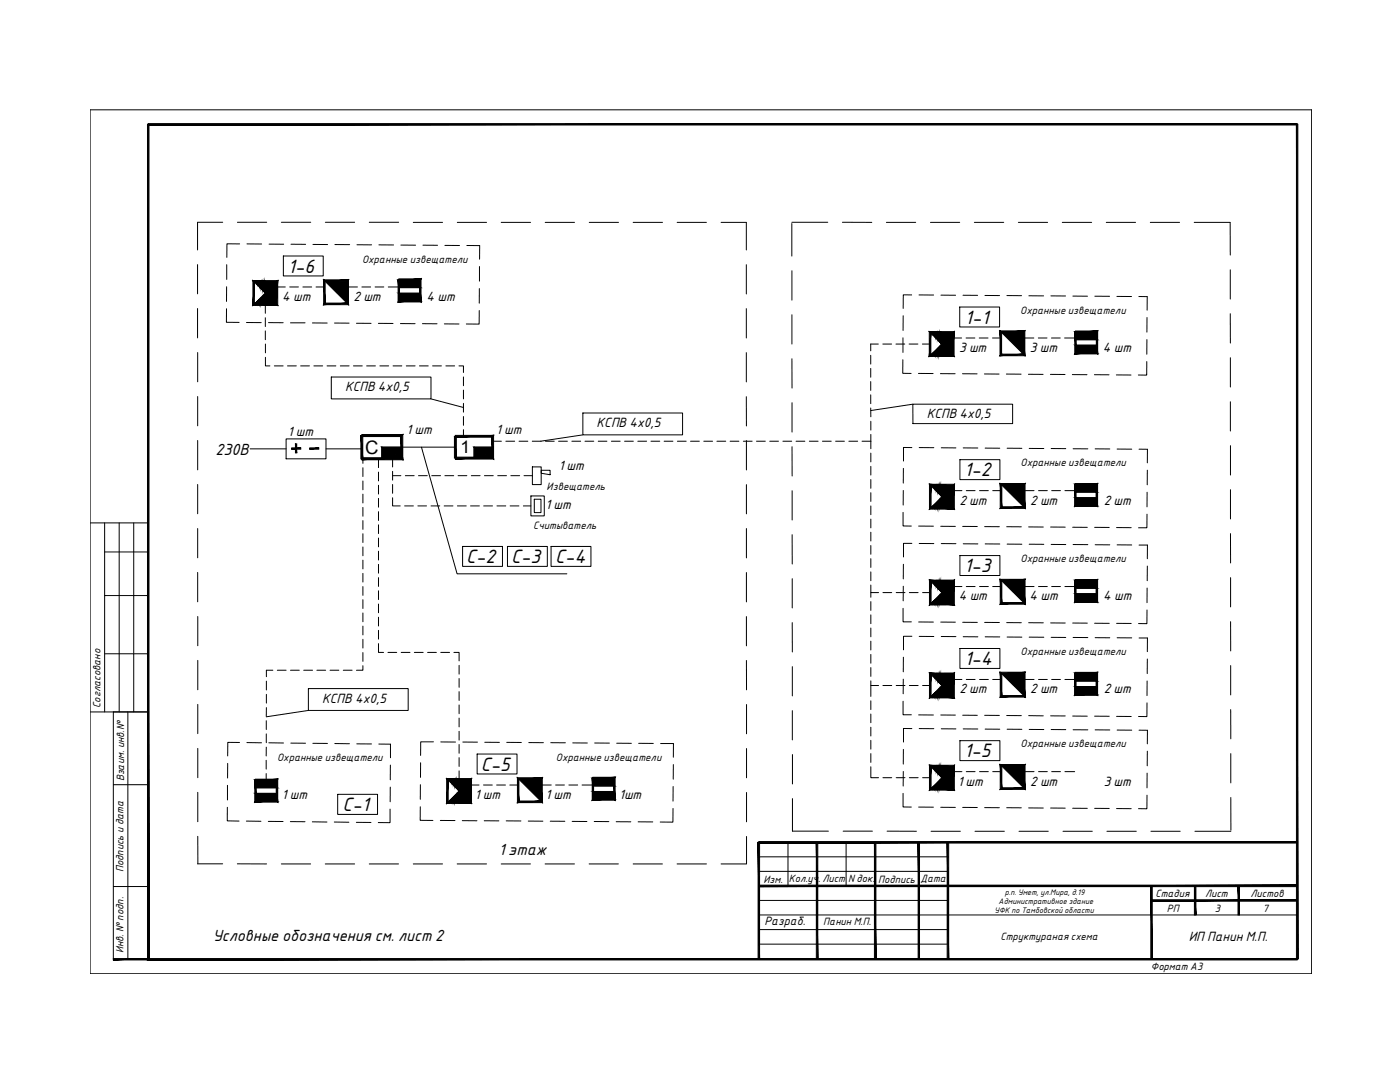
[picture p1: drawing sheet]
<svg xmlns="http://www.w3.org/2000/svg" width="279mm" height="216mm" viewBox="0 0 279 216" stroke-linecap="round" stroke-linejoin="round" font-family="sans-serif">
<!-- layer: DESC -->
<g fill="none" stroke="#000" stroke-width=".2">
<path d="M18 21.9h243.8v172.4h-243.8zM39.4 52.8v5.8M44.4 44.4h-5v5.5M45.2 57.2v2.9M45.2 52.8v3M47.4 44.4h5.8M47.8 48.7l-2.5-.1v2.8M49.3 48.7h2.9M53.7 48.7h2.9M55.3 57.3h1.6M56.1 44.4h5.9M56.6 51.1h7.9v4h-7.9z"/>
<path d="M57.8 57.3h1.8M58.1 48.7l2.9 .1M60.4 57.3h1.8M62.5 48.8h2.9M63.1 57.3h1.6M64.9 44.4h5.9M66.8 48.8h3M69.4 57.3h1.9M71.2 48.8l3 .1M72.2 57.3h1.8M73.7 44.4h5.9M74.9 57.3h1.7"/>
<path d="M75.6 48.9h2.9M77.5 57.3h1.9M79.6 55.8h4.3v1.6h-4.3zM79.6 58.5h4.3v1.6h-4.3zM80 48.9h2.9M82.5 44.4h5.8M84.4 48.9h2.9M88.8 49h2.9M91.3 44.4h5.8M93.2 49h2.5v2.7M95.7 57.6l-.1 2.9M95.7 53.2v2.9"/>
<path d="M100 44.4h5.9M108.8 44.4h5.9M117.6 44.4h5.8M126.4 44.4h5.8M135.1 44.4h5.9M143.9 44.4h5M148.9 44.4v5.5M148.9 52.8v5.9M158 44.4h7.2M158 44.6v6.5M158 54v5.9M168.1 44.4h5.9"/>
<path d="M176.9 44.4h5.8M181.9 58.9l-1.6-.1-.1 2.7M183.4 58.9h2.9M185.7 44.4h5.8M187.8 58.9h2.9M192.2 58.9h2.9M194.5 44.4h5.8M196.6 59h2.9M200.9 59h3M203.2 44.4h5.9M205.3 59h3M209.7 59l3 .1"/>
<path d="M212 44.4h5.9M214.1 59.1h2.9M218.5 59.1h2.9M220.8 44.4h5.8M222.9 59.1l2.9 .1M227.3 59.2h1.7l-.1 2.7M229.6 44.4h5.8M238.3 44.4h7.2M245.5 44.4v6.5M245.5 53.8v5.9M39.4 61.6v5.8M39.4 70.3v5.9"/>
<path d="M39.4 79.1v5.9M45.2 61.6v2.7h2.5M49.2 64.4h2.9M53 60.8v1.7M53 63.4v1.8M53 66v1.8M53 71.3v1.7h.9M53 68.7v1.7M53.6 64.4h2.9M54.8 73h1.7M57.4 73h1.7M58 64.4h2.9"/>
<path d="M60 73h1.8M62.3 64.4l3 .1M62.6 73h1.8M65.3 73h1.7M66.1 75.2h19.9v4.4h-19.9zM66.8 64.5h2.9M67.9 73h1.8M70.5 73h1.8M71.1 64.5h3M73.2 73h1.7M75.5 64.5h2.9M75.8 73h1.8"/>
<path d="M78.4 73h1.8M79.9 64.6h2.9M81.1 73h1.7M83.7 73h1.8M84.3 64.6h2.9M86 79.6l6.5 1.7M86.3 73h1.8M88.7 64.6l2.9 .1M89 73h1.7M91.6 73h.9v1.3M92.5 75.2v1.8M92.5 77.8v1.8"/>
<path d="M95.6 62v2.7h-2.5M148.9 79.1l.1 5.9M148.9 61.6v5.8M148.9 70.4v5.8M158 71.6l.1 5.8M158 62.8v5.9M173.8 70.9v1.8M173.8 73.5v1.8M173.8 76.1v1.8M173.8 78.8v1.7M175.3 68.7h-1.5v1.3M176.2 68.7h1.7"/>
<path d="M178.8 68.7h1.8M180.2 71.8v2.7h1.6M180.2 67.4v2.9M180.2 63v2.9M181.4 68.7h1.8M183.3 74.5h2.9M184.1 68.7h1.5M187.7 74.6h2.9M190.3 67.4h1.6M191.5 61.3h8v3.9h-8zM192.1 74.6h2.9M192.8 67.4h1.8"/>
<path d="M195.4 67.4h1.8M196.5 74.6h2.9M198.1 67.4h1.6M200.8 74.6l3 .1M204.4 67.4h1.9M205.2 74.7h3M207.2 67.4h1.8M209.6 74.7h2.9M209.8 67.4h1.8M212.5 67.4h1.9M214 74.7l2.9 .1M214.6 66.2h4.3v1.6h-4.3z"/>
<path d="M214.6 68.9h4.3v1.6h-4.3zM218.4 74.8h2.9M222.8 74.8h2.9M228.9 72.1l-.1 2.8-1.6-.1M228.9 67.8v2.9M228.9 63.4v2.9M245.5 62.6v5.9M245.5 71.4v5.8M39.4 87.9v5.9M39.4 96.7v5.8M49.9 89.6h7.2M57.1 87.6h8v4h-8z"/>
<path d="M65.1 89.6h7.1M72.4 91.6v.9M72.4 93.3v1.8M72.4 96v1.7M72.4 98.6v1.8M75.5 91.6v1.7M75.5 94.2v1.8M75.5 96.8v1.8M75.5 99.4v1.8M76.2 91.6h.1M78.4 99.3v1.7h1.5M78.4 91.6v1.6"/>
<path d="M78.4 94.1v1.7M78.4 96.7v1.7M78.4 94.9h1.6M80.2 89.9h.1M80.9 94.9h1.7M83.5 94.9h1.8M84.1 89.2l7.1 25.3h21.9M86.2 94.9h1.7M88.8 94.9h1.7M90.9 89.2h-14.7v2.4M91.4 94.9h1.8M92.5 80.5v1.7"/>
<path d="M92.5 83.1v1.8M92.5 85.7v1.4M94.1 94.9h1.7M94.6 91.4h.1M96.7 94.9h1.7M98.3 89.2h-3.7v2.2M98.3 88h1.8M99.3 94.9h1.8M101 88h1.7M102 94.9h1.7M103.6 88h1.7M104.6 94.9h1.6"/>
<path d="M106 99h2.6v3.9h-2.6zM106.2 88h1.8M106.2 93.2h1.8v3.5h-1.8zM106.6 99.6h1.4v2.7h-1.4zM108 93.8h1.8v.9l-1.8-.3zM108.9 88h1.7M111.5 88h1.7M114.1 88h1.8M116.3 82.4h19.9v4.4h-19.9zM116.3 86.8l-8.4 1.2M116.7 88h1.8M119.4 88h1.7"/>
<path d="M122 88h1.8M124.6 88h1.8M127.3 88h1.7M129.9 88h1.8M132.5 88h1.8M135.2 88h1.7M137.8 88h1.8M140.5 88h1.7M143.1 88h1.7M145.7 88h1.8M148.4 88h1.7M149 87.9v5.9"/>
<path d="M149 96.7v5.8M151 88h1.7M153.6 88h1.8M156.2 88h1.8M158.1 89.1v5.9M158.1 80.4v5.8M158.1 97.9v5.9M158.9 88h1.7M161.5 88h1.8M164.1 88h1.8M166.8 88h1.7M169.4 88h1.8"/>
<path d="M172 88h1.8M173.8 81.4v1.8M173.8 84.1v1.7M173.8 86.7v2.8M173.8 90.4v1.8M173.8 93.1v1.7M173.8 95.7v1.7M173.8 98.3v1.8M180.3 97.9l-.1 2.9M180.3 93.5v2.9M182 89.3h-1.7v2.7M182.2 80.7h19.9v3.8h-19.9z"/>
<path d="M182.2 80.7l-8.4 1.2M183.4 89.3h3M187.8 89.4h3M190.3 97.9h1.7M191.6 91.7h8v4h-8zM192.2 89.4h2.9M192.8 97.9h1.8M195.5 97.9h1.7M196.6 89.4h2.9M198.1 97.9h1.7M201 89.4l2.9 .1M204.4 97.9h2"/>
<path d="M205.4 89.5h2.9M207.3 97.9h1.7M209.8 89.5h2.9M209.9 97.9h1.7M212.5 97.9h2M214.2 89.5l2.9 .1M214.6 96.6h4.3v1.6h-4.3zM214.6 99.3h4.3v1.6h-4.3zM218.6 89.6h2.9M222.9 89.6h3M227.3 89.6h1.7v2.8M228.9 98.2v2.9"/>
<path d="M229 93.8v2.9M245.5 80.2v5.8M245.6 88.9v5.9M245.6 97.7v5.9M18 104.3h11.6M20.9 104.3v37.8M20.9 110.1h8.7M20.9 118.8h8.7M23.8 104.3v37.8M26.7 104.3v37.8M39.4 105.5v5.8M39.4 114.2v5.9"/>
<path d="M72.4 101.2v1.8M72.4 103.9v1.7M72.4 106.5v1.8M72.4 109.1v1.8M72.4 111.8v1.7M72.4 114.4v1.7M72.4 117v1.8M72.4 119.7v1.7M75.5 102.1v1.8M75.5 104.7v1.8M75.5 107.4v1.7M75.5 110v1.7"/>
<path d="M75.5 112.6v1.8M75.5 115.3v1.7M75.5 117.9v1.7M80.7 101h1.8M83.4 101h1.7M86 101h1.8M88.6 101h1.8M91.3 101h1.7M92.3 109h8v4h-8zM93.9 101h1.8M96.5 101h1.8M99.2 101h1.7"/>
<path d="M101.3 109h7.9v4h-7.9zM101.8 101h1.8M104.5 101h1.5M110 109h7.9v4h-7.9zM149 105.5v5.8M149 114.2v5.9M158.1 106.7v5.9M158.1 115.5v5.8M173.8 116.7v1.5h1.5M173.8 101v1.7M173.8 103.6v1.7M173.8 106.2v1.8"/>
<path d="M173.8 108.8v1.8M173.8 111.5v1.7M173.8 114.1v1.8M173.8 118.2v1M176.2 118.2h1.8M178.9 118.2h1.7M180.2 102.2v2.8h1.7M180.3 117l-.1 2.9M180.3 112.6v2.9M181.5 118.2h1.7M182 108.4h-1.7v2.7M183.3 105h3"/>
<path d="M183.4 108.4l3 .1M184.1 118.2h1.6M187.7 105h3M187.8 108.5h3M190.3 117h1.7M191.6 110.9h8v3.9h-8zM192.1 105l2.9 .1M192.2 108.5h2.9M192.8 117h1.8M195.5 117h1.7M196.5 105.1h2.9M196.6 108.5h2.9"/>
<path d="M198.1 117h1.7M200.9 105.1h2.9M201 108.6h2.9M204.4 117h2M205.3 105.1l2.9 .1M205.4 108.6h2.9M207.3 117h1.7M209.7 105.2h2.9M209.8 108.6l2.9 .1M209.9 117h1.7M212.5 117h2M214.1 105.2h2.9"/>
<path d="M214.2 108.7h2.9M214.6 115.8h4.3v1.6h-4.3zM214.6 118.5h4.3v1.6h-4.3zM218.5 105.2h2.9M218.6 108.7h2.9M222.8 105.3h3M222.9 108.7h3M227.3 108.8h1.7v2.7M228.9 102.6v2.7h-1.7M228.9 117.3v3M229 113v2.9M245.6 106.5v5.8"/>
<path d="M245.6 115.3v5.8M20.9 130.5h8.7M39.5 123v5.8M39.5 131.8v5.8M53.2 135.9v1.8M53.2 138.5v1.8M54.5 133.7h-1.3v1.3M55.3 133.7h1.8M58 133.7h1.7M60.6 133.7h1.8M61.5 137.4h20v4.4h-20zM63.2 133.7h1.8"/>
<path d="M65.9 133.7h1.7M68.5 133.7h1.8M72.4 132.8v.9h-1.3M72.4 122.3v1.8M72.4 124.9v1.8M72.4 127.6v1.7M72.4 130.2v1.8M75.5 128.4v1.8h1.1M75.5 120.5v1.8M75.5 123.2v1.7M75.5 125.8v1.7M77.4 130.2h1.8"/>
<path d="M80.1 130.2h1.7M82.7 130.2h1.7M85.3 130.2h1.8M88 130.2h1.7M90.6 130.2h1v1.7M91.6 132.8v1.7M91.6 135.4v1.7M91.6 138v1.8M149 123v5.9M149 131.8v5.9M158.1 124.2v5.9M158.1 133v5.9"/>
<path d="M173.8 135.9v.9h1.5M173.8 120v1.8M173.8 122.7v1.7M173.8 125.3v1.8M173.8 127.9v1.8M173.8 130.6v1.7M173.8 133.2v1.8M173.8 136.8v2.2M173.8 139.8v1.8M176.2 136.8h1.8M178.9 136.8h1.7M180.2 121.4v2.7h1.7"/>
<path d="M180.2 139.9v2.7h1.7M180.3 135.5l-.1 2.9M180.3 131.1v3M181.5 136.8h1.7M182 127h-1.7v2.7M183.3 124.1h3M183.4 127h3M184.1 136.8h1.6M187.7 124.1h3M187.8 127h3M190.3 135.6h1.7M191.6 129.4h8v4h-8z"/>
<path d="M192.1 124.2h2.9M192.2 127l2.9 .1M192.8 135.6h1.8M195.5 135.6h1.7M196.5 124.2h2.9M196.6 127.1h2.9M198.1 135.6h1.7M200.9 124.2l2.9 .1M201 127.1h2.9M204.4 135.6h2M205.3 124.3h2.9M205.4 127.1l2.9 .1"/>
<path d="M207.3 135.6h1.7M209.7 124.3h2.9M209.8 127.2h2.9M209.9 135.6h1.7M212.5 135.6h2M214.1 124.3h2.9M214.2 127.2h2.9M214.6 134.3h4.3v1.6h-4.3zM214.6 137h4.3v1.6h-4.3zM218.5 124.4h2.9M218.6 127.2l2.9 .1M222.8 124.4h3"/>
<path d="M222.9 127.3h3M227.3 127.3h1.7v2.7M228.9 121.7v2.7h-1.7M228.9 135.9v2.9M229 131.5v2.9M245.6 124v5.9M245.6 132.8v5.9M18 142.1h11.6M22.6 142.1v49.3M22.6 156.6h7M25.5 142.1v49.3M39.5 140.6v5.8"/>
<path d="M39.5 149.3v5.9M39.5 158.1v5.9M45.4 156.7v2.9M45.4 152.3v2.9M47.8 148.2l-2.3-.1-.1 2.7M49.3 148.2h2.9M51 155.6h4.3v1.6h-4.3zM51 158.3h4.3v1.6h-4.3zM53.1 151.7v1.8M53.1 154.4v1.2M53.1 143.8v1.8M53.1 146.4v1.8"/>
<path d="M53.1 149.1v1.7M53.2 141.2l-.1 1.7M53.7 148.2l2.9 .1M58 148.3h3M61.5 141.8l-8.4 1.2M62.4 148.3h3M66.8 148.4h2.9M67.4 158.5h7.9v4h-7.9zM71.2 148.4h2.9M75.6 148.5h2.3v2.7M77.9 157.1v2.9M77.9 152.7v2.9"/>
<path d="M83.9 156.6v2.9M83.9 152.2v2.9M86.5 148h-2.5l-.1 2.7M88 148l2.9 .1M91.6 140.7v1.7M91.6 143.3v1.7M91.6 145.9v1.8M91.6 148.6v1.7M91.6 151.2v1.7M91.6 153.8v1.7M92.4 148.1h2.9M93.9 156.6h1.7"/>
<path d="M95.2 150.5h8v3.9h-8zM96.5 156.6h1.7M96.7 148.1h3M99.1 156.6h1.8M101.1 148.1l2.9 .1M101.7 156.6h1.7M105.5 148.2h3M108.1 156.6h1.9M109.9 148.2h2.9M110.9 156.6h1.7M113.5 156.6h1.8M114.3 148.2l2.9 .1"/>
<path d="M116.2 156.6h1.9M118.3 155.2h4.3v1.6h-4.3zM118.3 157.9h4.3v1.6h-4.3zM118.7 148.3h2.9M123.1 148.3h2.9M127.5 148.3h2.9M131.8 148.4h2.6v2.7M134.3 156.9v3M134.4 152.6v2.9M149 140.6v5.8M149 149.4v5.8M149 158.1v5.9"/>
<path d="M158.1 141.8v5.8M158.2 150.6v5.8M158.2 159.3v6.5h7.1M173.8 153v2.2h1.5M173.8 142.5v1.7M173.8 145.1v1.8M173.8 147.7v1.8M173.8 150.4v1.7M176.2 155.2h1.8M178.9 155.2h1.7M180.2 158.3v2.7h1.7M180.3 153.9l-.1 3"/>
<path d="M180.3 149.5v3M181.5 155.2h1.7M182 145.4h-1.7v2.7M183.3 142.6l3 .1M183.4 145.4h3M184.1 155.2h1.6M187.7 142.7h3M187.8 145.4h3M190.3 154h1.7M191.6 147.8h8v4h-8zM192.1 142.7h2.9M192.2 145.4l2.9 .1"/>
<path d="M192.8 154h1.8M195.5 154h1.7M196.5 142.7l2.9 .1M196.6 145.5h2.9M198.1 154h1.7M200.9 142.8h2.9M201 145.5h2.9M204.4 154h2M205.3 142.8h2.9M205.4 145.5l2.9 .1M207.3 154h1.7M209.7 142.8l2.9 .1"/>
<path d="M209.8 145.6h2.9M209.9 154h1.7M212.5 154h2M214.1 142.9h2.9M214.2 145.6h2.9M218.5 142.9h2.9M218.6 145.6l2.9 .1M222.8 142.9l3 .1M222.9 145.7h3M227.3 145.7h1.7v2.7M228.9 140.3v2.7h-1.7M228.9 158.7v2.7h-1.7"/>
<path d="M228.9 154.3v2.9M229 149.9v2.9M245.6 141.6v5.8M245.6 159.1l.1 6.6M245.6 150.4v5.8M22.6 176.9h7M39.4 172.4h5M39.5 166.9v5.5M45.4 161.1v2.7h2.3M47.4 172.4h5.8M49.2 163.8l2.9 .1M53.5 163.9h3"/>
<path d="M56.1 172.4h5.9M57.9 163.9l3 .1M62.3 164h2.9M64.9 172.4h5.9M66.7 164l2.9 .1M71.1 164.1h2.9M73.7 172.4h5.8M77.8 161.4v2.8l-2.3-.1M82.5 172.4h5.8M83.9 161v2.7h2.5M87.9 163.7h2.9M91.2 172.4h5.9"/>
<path d="M92.3 163.8h2.9M96.6 163.8h3M100 172.4h5.9M101 163.8h3M105.4 163.8l2.9 .1M108.8 172.4h5.9M109.8 163.9h2.9M114.2 163.9h2.9M117.6 172.4h5.8M118.6 163.9h2.9M123 164h2.9M126.4 172.4h5.8"/>
<path d="M127.4 164h2.9M134.3 161.3v2.7h-2.5M135.1 172.4h5.9M143.9 172.4h5M149 166.9v5.5M151.4 171h37.8M151.4 173.9h37.8M151.4 179.7h37.8M157.3 168.1v8.7M168.3 165.8h5.8M168.9 168.1v8.7M177 165.8l5.9 .1"/>
<path d="M183.3 161l3 .1M185.8 165.9h5.9M187.7 161.1h3M192.1 161.1h2.9M194.6 165.9h5.8M196.5 161.1l2.9 .1M200.9 161.2h2.9M203.4 165.9h5.8M205.3 161.2h2.9M209.7 161.2l2.9 .1M212.1 165.9h5.9M214.1 161.3h2.9"/>
<path d="M218.5 161.3h2.9M220.9 165.9h5.9M222.8 161.3l3 .1M229.7 165.9h5.8M238.5 165.9h7.2M151.4 182.6h107.4M151.4 188.4h37.8M151.4 185.5h37.8"/>
</g>
<g fill="#000" stroke="#000" stroke-width=".2">
<path d="M64.9 56.1h4.3l.1 4.4zM199.9 66.3h4.3l.1 4.4zM199.9 96.8h4.4v4.3zM199.9 115.9h4.4v4.4zM199.9 134.4l4.4 .1v4.3zM103.6 155.5h4.3v4.4zM199.9 152.9h4.4v4.3z"/>
<path d="M29.4 24.8l.3 166.5v-166.5zM29.4 24.8l.3 166.5-.3 .2zM29.4 191.5l229.5-.2h-229.2zM29.4 191.5l229.5-.2v.2z"/>
<path d="M29.6 24.9h229.3v-.2zM29.6 24.7h229.3l-229.3 .2z"/>
<path d="M51.3 56.2h.3l-.3 .4zM51.6 56.2l-.3 .4h.3z"/>
<path d="M51.5 56.3h.4l-.4 .6zM51.9 56.3l-.4 .6h.4z"/>
<path d="M51.8 56.3h.3l-.3 .9zM52.1 56.3l-.3 .9h.3z"/>
<path d="M52.1 56.2h.3l-.3 1.3zM52.4 56.2l-.3 1.3h.3z"/>
<path d="M52.4 56.2h.3l-.3 1.6zM52.7 56.2l-.3 1.6h.3z"/>
<path d="M52.7 56.3h.3l-.3 1.8zM53 56.3l-.3 1.8h.3z"/>
<path d="M53 56.2h.3l-.3 4.4zM53.3 56.2l-.3 4.4h.3z"/>
<path d="M53 58.4l.2 .2-2.4 2zM50.8 60.6l.2 .3 2.2-2.3z"/>
<path d="M51 56.1l2.2 2.2-.2 .3zM51 56.1l-.2 .2 2.2 2.3z"/>
<path d="M53.2 56.2h.3l-.3 4.4zM53.5 56.2l-.3 4.4h.3z"/>
<path d="M53.5 56.2h.4l-.4 4.4zM53.9 56.2l-.4 4.4h.4z"/>
<path d="M53.9 56.2h.3l-.3 4.4zM54.2 56.2l-.3 4.4h.3z"/>
<path d="M54.2 56.2h.3l-.3 4.4zM54.5 56.2l-.3 4.4h.3z"/>
<path d="M54.5 56.2h.3l-.3 4.4zM54.8 56.2l-.3 4.4h.3z"/>
<path d="M54.8 56.2h.3l-.3 4.4zM55.1 56.2l-.3 4.4h.3z"/>
<path d="M64.6 55.8l.3 .3 4.6-.3zM64.9 56.1l4.6-.3-.3 .3zM69.2 56.1l.3 4.7v-5zM69.2 56.1l.3 4.7-.3-.3zM64.6 60.8h4.9l-.3-.3zM64.9 60.5h4.3l-4.6 .3zM64.6 55.8v5l.3-.3zM64.6 55.8l.3 .3v4.4z"/>
<path d="M79.6 55.7v.3l4.4-.3zM79.6 56l4.4-.3-.3 .3zM84 55.7l-.3 .3 .3 4.2zM83.7 56l.3 4.2-.3-.2zM79.5 60.2h4.5l-.3-.2zM79.7 60h4l-4.2 .2zM79.5 55.8v4.4l.2-.2zM79.5 55.8h.2v4.2z"/>
<path d="M79.6 55.8l4.3 1.6v-1.6zM79.6 55.8l4.3 1.6h-4.3z"/>
<path d="M79.6 58.5l4.3 1.6v-1.6zM79.6 58.5l4.3 1.6h-4.3z"/>
<path d="M51.6 60.3v.4h-.3zM51.3 60.3v.4l.3-.4z"/>
<path d="M51.9 60v.7h-.4zM51.5 60v.7l.4-.7z"/>
<path d="M52.1 59.8v.9h-.3zM51.8 59.8v.9l.3-.9z"/>
<path d="M52.4 59.4v1.3h-.3zM52.1 59.4v1.3l.3-1.3z"/>
<path d="M52.7 59.2v1.5h-.3zM52.4 59.2v1.5l.3-1.5z"/>
<path d="M53 58.9v1.7h-.3zM52.7 58.9v1.7l.3-1.7z"/>
<path d="M55.4 56v4.9l-.3-.3zM55.4 56l-.3 .3v4.3zM50.5 56h4.9l-.3 .3zM50.5 56l.3 .3h4.3zM50.5 56l.3 .3-.3 4.6zM50.8 56.3l-.3 4.6 .3-.3zM50.5 60.9l.3-.3 4.6 .3zM50.8 60.6l4.6 .3-.3-.3z"/>
<path d="M186.2 66.4h.4l-.4 .4zM186.6 66.4l-.4 .4h.4z"/>
<path d="M186.5 66.4h.3l-.3 .7zM186.8 66.4l-.3 .7h.3z"/>
<path d="M186.6 70.5v.4h-.4zM186.2 70.5v.4l.4-.4z"/>
<path d="M186.8 66.4h.3l-.3 1zM187.1 66.4l-.3 1h.3z"/>
<path d="M186.8 70.2v.7h-.3zM186.5 70.2v.7l.3-.7z"/>
<path d="M187.1 66.4h.3l-.3 1.2zM187.4 66.4l-.3 1.2h.3z"/>
<path d="M187.1 70v.9h-.3zM186.8 70v.9l.3-.9z"/>
<path d="M187.4 66.4h.3l-.3 1.6zM187.7 66.4l-.3 1.6h.3z"/>
<path d="M187.4 69.6v1.3h-.3zM187.1 69.6v1.3l.3-1.3z"/>
<path d="M187.7 66.4h.3l-.3 1.8zM188 66.4l-.3 1.8h.3z"/>
<path d="M187.7 69.3v1.6h-.3zM187.4 69.3v1.6l.3-1.6z"/>
<path d="M188 66.4h.2l-.2 4.4zM188.2 66.4l-.2 4.4h.2z"/>
<path d="M188 69v1.8h-.3zM187.7 69v1.8l.3-1.8z"/>
<path d="M188 68.6l.2 .2-2.4 2zM185.8 70.8l.2 .2 2.2-2.2z"/>
<path d="M186 66.3l2.2 2.2-.2 .2zM186 66.3l-.2 .2 2.2 2.2z"/>
<path d="M188.2 66.4h.3l-.3 4.4zM188.5 66.4l-.3 4.4h.3z"/>
<path d="M188.5 66.4h.3l-.3 4.4zM188.8 66.4l-.3 4.4h.3z"/>
<path d="M188.8 66.4h.4l-.3 4.4zM189.2 66.4l-.3 4.4h.3z"/>
<path d="M189.1 66.4h.4l-.3 4.4zM189.5 66.4l-.3 4.4h.3z"/>
<path d="M189.5 66.4h.3l-.3 4.4zM189.8 66.4l-.3 4.4h.3z"/>
<path d="M189.8 66.4h.3l-.3 4.4zM190.1 66.4l-.3 4.4h.3z"/>
<path d="M190.4 66.2v4.9l-.3-.3zM190.4 66.2l-.3 .3v4.3zM185.5 66.2h4.9l-.3 .3zM185.5 66.2l.3 .3h4.3zM185.5 66.2l.3 .3-.3 4.6zM185.8 66.5l-.3 4.6 .3-.3zM185.5 71.1l.3-.3 4.6 .3zM185.8 70.8l4.6 .3-.3-.3z"/>
<path d="M199.6 66l.3 .3 4.6-.3zM199.9 66.3l4.6-.3-.3 .3zM204.2 66.3l.3 4.7v-5zM204.2 66.3l.3 4.7-.3-.3zM199.6 71h4.9l-.3-.3zM199.6 71l.3-.3h4.3zM199.6 66v5l.3-.3zM199.6 66l.3 .3v4.4z"/>
<path d="M214.6 66v.3l4.5-.3zM214.6 66.3l4.5-.3-.3 .3zM219.1 66l-.3 .3 .3 4.3zM218.8 66.3l.3 4.3-.3-.3zM214.5 70.6h4.6l-.3-.3zM214.8 70.3h4l-4.3 .3zM214.5 66.2v4.4l.3-.3zM214.5 66.2h.3v4.1z"/>
<path d="M214.6 66.2l4.3 1.6v-1.6zM214.6 66.2l4.3 1.6h-4.3z"/>
<path d="M214.6 68.9l4.3 1.6v-1.6zM214.6 68.9l4.3 1.6h-4.3z"/>
<path d="M58.2 89.4v.2l1.8-.2zM58.2 89.6l1.8-.2v.2z"/>
<path d="M59 88.6l.2 1.8v-1.8zM59 88.6l.2 1.8h-.2z"/>
<path d="M61.8 89.4v.2l1.8-.2zM61.8 89.6l1.8-.2v.2z"/>
<path d="M72.2 86.7v.4l8.2-.4zM72.2 87.1l8.2-.4-.4 .4zM80.4 86.7l-.4 .4 .4 4.6zM80 87.1l.4 4.6-.4-.4zM72.2 91.7h8.2l-.4-.4zM72.2 91.3h7.8l-7.8 .4z"/>
<path d="M72 86.9l.4 4.7v-4.7zM72 86.9l.4 4.7h-.4z"/>
<path d="M76.2 89.2l4 2.4v-2.4zM76.2 89.2l4 2.4h-4z"/>
<path d="M90.9 86.9v.3l7.6-.3zM90.9 87.2l7.6-.3-.4 .3zM98.5 86.9l-.4 .3 .4 4.4zM98.1 87.2l.4 4.4-.4-.4zM90.9 91.6h7.6l-.4-.4zM90.9 91.2h7.2l-7.2 .4z"/>
<path d="M90.7 87.1l.4 4.3v-4.3zM90.7 87.1l.4 4.3h-.4z"/>
<path d="M94.6 89.2l3.7 2.2v-2.2zM94.6 89.2l3.7 2.2h-3.7z"/>
<path d="M186.3 96.9h.3l-.3 .3zM186.6 96.9l-.3 .3h.3z"/>
<path d="M186.6 96.9h.3l-.3 .6zM186.9 96.9l-.3 .6h.3z"/>
<path d="M186.9 96.9h.2l-.2 .9zM187.1 96.9l-.2 .9h.2z"/>
<path d="M187.1 96.9h.3l-.3 1.2zM187.4 96.9l-.3 1.2h.3z"/>
<path d="M187.4 96.9h.3l-.3 1.5zM187.7 96.9l-.3 1.5h.3z"/>
<path d="M187.7 96.9h.3l-.3 1.8zM188 96.9l-.3 1.8h.3z"/>
<path d="M188 96.9h.3l-.3 4.4zM188.3 96.9l-.3 4.4h.3z"/>
<path d="M188 99l.3 .2-2.5 2.1zM185.8 101.3l.2 .2 2.3-2.3z"/>
<path d="M188.3 96.9h.3l-.3 4.4zM188.6 96.9l-.3 4.4h.3z"/>
<path d="M186 96.7l2.3 2.3-.3 .2zM186 96.7l-.2 .3 2.2 2.2z"/>
<path d="M188.6 96.9h.3l-.3 4.4zM188.9 96.9l-.3 4.4h.3z"/>
<path d="M188.9 96.9h.3l-.3 4.4zM189.2 96.9l-.3 4.4h.3z"/>
<path d="M189.2 96.9h.3l-.3 4.4zM189.5 96.9l-.3 4.4h.3z"/>
<path d="M189.5 96.9h.3l-.3 4.4zM189.8 96.9l-.3 4.4h.3z"/>
<path d="M189.8 96.9h.3l-.3 4.4zM190.1 96.9l-.3 4.4h.3z"/>
<path d="M199.6 96.5l.3 .3 4.7-.3zM199.9 96.8l4.7-.3-.3 .3zM204.6 96.5l-.3 .3 .3 4.6zM204.3 96.8l.3 4.6-.3-.3zM199.6 101.4h5l-.3-.3zM199.6 101.4l.3-.3h4.4zM199.6 96.5v4.9l.3-.3zM199.6 96.5l.3 .3v4.3z"/>
<path d="M214.6 96.5v.3l4.4-.3zM214.6 96.8l4.4-.3-.2 .3zM218.8 96.8l.2 4.3v-4.6zM218.8 96.8l.2 4.3-.2-.3zM214.5 101.1h4.5l-.2-.3zM214.7 100.8h4.1l-4.3 .3zM214.5 96.6v4.5l.2-.3zM214.5 96.6h.2v4.2z"/>
<path d="M214.6 96.6l4.3 1.6v-1.6zM214.6 96.6l4.3 1.6h-4.3z"/>
<path d="M214.6 99.3l4.3 1.6v-1.6zM214.6 99.3l4.3 1.6h-4.3z"/>
<path d="M186.3 116h.3l-.3 .4zM186.6 116l-.3 .4h.3z"/>
<path d="M186.6 116h.3l-.3 .7zM186.9 116l-.3 .7h.3z"/>
<path d="M186.6 101v.3h-.3zM186.3 101v.3l.3-.3z"/>
<path d="M186.9 116h.2l-.2 1zM187.1 116l-.2 1h.2z"/>
<path d="M186.9 100.7v.6h-.3zM186.6 100.7v.6l.3-.6z"/>
<path d="M187.1 116h.3l-.3 1.2zM187.4 116l-.3 1.2h.3z"/>
<path d="M187.2 100.4v1h-.3zM186.9 100.4v1l.3-1z"/>
<path d="M187.4 116h.3l-.3 1.6zM187.7 116l-.3 1.6h.3z"/>
<path d="M187.4 100.1v1.2h-.3zM187.1 100.1v1.2l.3-1.2z"/>
<path d="M187.7 116h.3l-.3 1.8zM188 116l-.3 1.8h.3z"/>
<path d="M187.8 99.8v1.5h-.4zM187.4 99.8v1.5l.4-1.5z"/>
<path d="M188 116h.3l-.3 4.4zM188.3 116l-.3 4.4h.3z"/>
<path d="M188 99.5v1.8h-.3zM187.7 99.5v1.8l.3-1.8z"/>
<path d="M188 118.2l.3 .2-2.5 2zM185.8 120.4l.2 .2 2.3-2.2z"/>
<path d="M188.3 116h.3l-.3 4.4zM188.6 116l-.3 4.4h.3z"/>
<path d="M186 115.9l2.3 2.2-.3 .2zM186 115.9l-.2 .2 2.2 2.2z"/>
<path d="M188.6 116h.3l-.3 4.4zM188.9 116l-.3 4.4h.3z"/>
<path d="M188.9 116h.3l-.3 4.4zM189.2 116l-.3 4.4h.3z"/>
<path d="M189.2 116h.3l-.3 4.4zM189.5 116l-.3 4.4h.3z"/>
<path d="M189.5 116h.3l-.3 4.4zM189.8 116l-.3 4.4h.3z"/>
<path d="M189.8 116h.3l-.3 4.4zM190.1 116l-.3 4.4h.3z"/>
<path d="M190.5 96.6v5l-.3-.3zM190.5 96.6l-.3 .4v4.3zM185.5 96.6h5l-.3 .4zM185.5 96.6l.3 .4h4.4zM185.5 96.6l.3 .4-.3 4.6zM185.8 97l-.3 4.6 .3-.3zM185.5 101.6l.3-.3 4.7 .3zM185.8 101.3l4.7 .3-.3-.3z"/>
<path d="M199.6 115.6l.3 .3 4.7-.3zM199.9 115.9l4.7-.3-.3 .3zM204.6 115.6l-.3 .3 .3 4.7zM204.3 115.9l.3 4.7-.3-.4zM199.6 120.6h5l-.3-.4zM199.6 120.6l.3-.4h4.4zM199.6 115.6v5l.3-.4zM199.6 115.6l.3 .3v4.3z"/>
<path d="M214.6 115.6v.3l4.4-.3zM214.6 115.9l4.4-.3-.2 .3zM219 115.6l-.2 .3 .2 4.3zM218.8 115.9l.2 4.3-.2-.3zM214.5 120.2h4.5l-.2-.3zM214.5 120.2l.2-.3h4.1zM214.5 115.8v4.4l.2-.3zM214.5 115.8h.2v4.1z"/>
<path d="M214.6 115.8l4.3 1.6v-1.6zM214.6 115.8l4.3 1.6h-4.3z"/>
<path d="M214.6 118.5l4.3 1.6v-1.6zM214.6 118.5l4.3 1.6h-4.3z"/>
<path d="M186.3 134.6h.3l-.3 .3zM186.6 134.6l-.3 .3h.3z"/>
<path d="M186.6 134.6h.3l-.3 .6zM186.9 134.6l-.3 .6h.3z"/>
<path d="M186.6 120.1v.3h-.3zM186.3 120.1v.3l.3-.3z"/>
<path d="M186.6 138.6v.4h-.3zM186.3 138.6v.4l.3-.4z"/>
<path d="M186.9 134.6h.2l-.2 .9zM187.1 134.6l-.2 .9h.2z"/>
<path d="M186.9 119.8v.7h-.3zM186.6 119.8v.7l.3-.7z"/>
<path d="M186.9 138.4v.6h-.3zM186.6 138.4v.6l.3-.6z"/>
<path d="M187.1 134.5h.3l-.3 1.3zM187.4 134.5l-.3 1.3h.3z"/>
<path d="M187.2 119.5v1h-.3zM186.9 119.5v1l.3-1z"/>
<path d="M187.2 138.1v.9h-.3zM186.9 138.1v.9l.3-.9z"/>
<path d="M187.4 134.6h.3l-.3 1.5zM187.7 134.6l-.3 1.5h.3z"/>
<path d="M187.4 119.2v1.3h-.3zM187.1 119.2v1.3l.3-1.3z"/>
<path d="M187.4 137.8v1.2h-.3zM187.1 137.8v1.2l.3-1.2z"/>
<path d="M187.7 134.6h.3l-.3 1.8zM188 134.6l-.3 1.8h.3z"/>
<path d="M187.8 118.9v1.6h-.4zM187.4 118.9v1.6l.4-1.6z"/>
<path d="M187.8 137.5v1.5h-.4zM187.4 137.5v1.5l.4-1.5z"/>
<path d="M188 134.6h.3l-.3 4.4zM188.3 134.6l-.3 4.4h.3z"/>
<path d="M188 118.6v1.8h-.3zM187.7 118.6v1.8l.3-1.8z"/>
<path d="M188 137.2v1.8h-.3zM187.7 137.2v1.8l.3-1.8z"/>
<path d="M188 136.7l.3 .2-2.5 2zM185.8 138.9l.2 .3 2.3-2.3z"/>
<path d="M188.3 134.6h.3l-.3 4.4zM188.6 134.6l-.3 4.4h.3z"/>
<path d="M186 134.4l2.3 2.2-.3 .2zM186 134.4l-.2 .2 2.2 2.2z"/>
<path d="M188.6 134.6h.3l-.3 4.4zM188.9 134.6l-.3 4.4h.3z"/>
<path d="M188.9 134.6l.3-.1-.3 4.5zM189.2 134.5l-.3 4.5h.3z"/>
<path d="M189.2 134.5h.3l-.3 4.5zM189.5 134.5l-.3 4.5h.3z"/>
<path d="M189.5 134.5h.3l-.3 4.5zM189.8 134.5l-.3 4.5h.3z"/>
<path d="M189.8 134.5h.3l-.3 4.5zM190.1 134.5l-.3 4.5h.3z"/>
<path d="M190.5 115.7v5l-.3-.3zM190.5 115.7l-.3 .4v4.3zM185.5 115.8l5-.1-.3 .4zM185.5 115.8l.3 .3h4.4zM185.5 115.8l.3 .3-.3 4.6zM185.8 116.1l-.3 4.6 .3-.3zM185.5 120.7l.3-.3 4.7 .3zM185.8 120.4l4.7 .3-.3-.3z"/>
<path d="M190.5 134.3v5l-.3-.4zM190.5 134.3l-.3 .3v4.3zM185.5 134.3h5l-.3 .3zM185.5 134.3l.3 .3h4.4zM185.5 134.3l.3 .3-.3 4.7zM185.8 134.6l-.3 4.7 .3-.4zM185.5 139.3l.3-.4 4.7 .4zM185.8 138.9l4.7 .4-.3-.4z"/>
<path d="M199.6 134.1l.3 .4 4.7-.4zM199.9 134.5l4.7-.4-.3 .4zM204.6 134.1l-.3 .4 .3 4.6zM204.3 134.5l.3 4.6-.3-.3zM199.6 139.1h5l-.3-.3zM199.6 139.1l.3-.3h4.4zM199.6 134.1v5l.3-.3zM199.6 134.1l.3 .4v4.3z"/>
<path d="M214.6 134.2v.2l4.4-.2zM214.6 134.4l4.4-.2-.2 .2zM218.8 134.4l.2 4.3v-4.5zM218.8 134.4l.2 4.3-.2-.3zM214.5 138.7h4.5l-.2-.3zM214.5 138.7l.2-.3h4.1zM214.5 134.3v4.4l.2-.3zM214.5 134.3h.2v4.1z"/>
<path d="M214.6 134.3l4.3 1.6v-1.6zM214.6 134.3l4.3 1.6h-4.3z"/>
<path d="M214.6 137l4.3 1.6v-1.6zM214.6 137l4.3 1.6h-4.3z"/>
<path d="M51 155.5v.3l4.4-.3zM51 155.8l4.4-.3-.3 .3zM55.1 155.8l.3 4.2v-4.5zM55.1 155.8l.3 4.2-.3-.2zM50.9 160h4.5l-.3-.2zM51.1 159.8h4l-4.2 .2zM50.9 155.6v4.4l.2-.2zM50.9 155.6h.2v4.2z"/>
<path d="M51 155.6l4.3 1.6v-1.6zM51 155.6l4.3 1.6h-4.3z"/>
<path d="M51 158.3l4.3 1.6v-1.6zM51 158.3l4.3 1.6h-4.3z"/>
<path d="M89.9 155.6h.3l-.3 .4zM90.2 155.6l-.3 .4h.3z"/>
<path d="M90.2 155.6h.3l-.3 .7zM90.5 155.6l-.3 .7h.3z"/>
<path d="M90.5 155.6h.3l-.3 1zM90.8 155.6l-.3 1h.3z"/>
<path d="M90.8 155.6h.3l-.3 1.2zM91.1 155.6l-.3 1.2h.3z"/>
<path d="M91.1 155.6h.3l-.3 1.6zM91.4 155.6l-.3 1.6h.3z"/>
<path d="M91.4 155.6h.3l-.3 1.8zM91.7 155.6l-.3 1.8h.3z"/>
<path d="M91.6 155.6h.3l-.3 4.4zM91.9 155.6l-.3 4.4h.3z"/>
<path d="M91.7 157.8l.2 .2-2.4 2zM89.5 160l.2 .2 2.2-2.2z"/>
<path d="M89.7 155.5l2.2 2.2-.2 .2zM89.5 155.7l2.2 2.2-2-2.4z"/>
<path d="M91.9 155.6h.3l-.3 4.4zM92.2 155.6l-.3 4.4h.3z"/>
<path d="M92.2 155.6h.3l-.3 4.4zM92.5 155.6l-.3 4.4h.3z"/>
<path d="M92.5 155.6h.4l-.4 4.4zM92.9 155.6l-.4 4.4h.4z"/>
<path d="M92.8 155.6h.3l-.3 4.4zM93.1 155.6l-.3 4.4h.3z"/>
<path d="M93.1 155.6h.4l-.4 4.4zM93.5 155.6l-.4 4.4h.4z"/>
<path d="M93.5 155.6h.3l-.3 4.4zM93.8 155.6l-.3 4.4h.3z"/>
<path d="M103.3 155.2l.3 .3 4.6-.3zM103.6 155.5l4.6-.3-.3 .3zM108.2 155.2l-.3 .3 .3 4.7zM107.9 155.5l.3 4.7-.3-.4zM103.3 160.2h4.9l-.3-.4zM103.6 159.8h4.3l-4.6 .4zM103.3 155.2v5l.3-.4zM103.3 155.2l.3 .3v4.3z"/>
<path d="M118.3 155.1v.3l4.5-.3zM118.3 155.4l4.5-.3-.3 .3zM122.8 155.1l-.3 .3 .3 4.3zM122.5 155.4l.3 4.3-.3-.3zM118.2 159.7h4.6l-.3-.3zM118.5 159.4h4l-4.3 .3zM118.2 155.2v4.5l.3-.3zM118.2 155.2h.3v4.2z"/>
<path d="M118.3 155.2l4.3 1.6v-1.6zM118.3 155.2l4.3 1.6h-4.3z"/>
<path d="M118.3 157.9l4.3 1.6v-1.6zM118.3 157.9l4.3 1.6h-4.3z"/>
<path d="M186.3 153h.3l-.3 .3zM186.6 153l-.3 .3h.3z"/>
<path d="M186.6 153h.3l-.3 .6zM186.9 153l-.3 .6h.3z"/>
<path d="M186.6 157v.4h-.3zM186.3 157v.4l.3-.4z"/>
<path d="M186.9 153h.2l-.2 .9zM187.1 153l-.2 .9h.2z"/>
<path d="M186.9 156.7v.7h-.3zM186.6 156.7v.7l.3-.7z"/>
<path d="M187.1 152.9h.3l-.3 1.3zM187.4 152.9l-.3 1.3h.3z"/>
<path d="M187.2 156.5v.9h-.3zM186.9 156.5v.9l.3-.9z"/>
<path d="M187.4 153h.3l-.3 1.5zM187.7 153l-.3 1.5h.3z"/>
<path d="M187.4 156.2v1.2h-.3zM187.1 156.2v1.2l.3-1.2z"/>
<path d="M187.7 153h.3l-.3 1.8zM188 153l-.3 1.8h.3z"/>
<path d="M187.8 155.9v1.5h-.4zM187.4 155.9v1.5l.4-1.5z"/>
<path d="M188 153h.3l-.3 4.4zM188.3 153l-.3 4.4h.3z"/>
<path d="M188 155.6v1.8h-.3zM187.7 155.6v1.8l.3-1.8z"/>
<path d="M188 155.1l.3 .2-2.5 2.1zM185.8 157.4l.2 .2 2.3-2.3z"/>
<path d="M188.3 153h.3l-.3 4.4zM188.6 153l-.3 4.4h.3z"/>
<path d="M186 152.8l2.3 2.3-.3 .2zM186 152.8l-.2 .2 2.2 2.3z"/>
<path d="M188.6 153h.3l-.3 4.4zM188.9 153l-.3 4.4h.3z"/>
<path d="M188.9 153h.3l-.3 4.4zM189.2 153l-.3 4.4h.3z"/>
<path d="M189.2 153h.3l-.3 4.4zM189.5 153l-.3 4.4h.3z"/>
<path d="M189.5 153h.3l-.3 4.4zM189.8 153l-.3 4.4h.3z"/>
<path d="M189.8 153h.3l-.3 4.4zM190.1 153l-.3 4.4h.3z"/>
<path d="M190.5 152.7v5l-.3-.4zM190.5 152.7l-.3 .3v4.3zM185.5 152.7h5l-.3 .3zM185.5 152.7l.3 .3h4.4zM185.5 152.7l.3 .3-.3 4.7zM185.8 153l-.3 4.7 .3-.4zM185.5 157.7l.3-.4 4.7 .4zM185.8 157.3l4.7 .4-.3-.4z"/>
<path d="M199.6 152.6l.3 .3 4.7-.3zM199.9 152.9l4.7-.3-.3 .3zM204.6 152.6l-.3 .3 .3 4.6zM204.3 152.9l.3 4.6-.3-.3zM199.6 157.5h5l-.3-.3zM199.6 157.5l.3-.3h4.4zM199.6 152.6v4.9l.3-.3zM199.6 152.6l.3 .3v4.3z"/>
<path d="M90.2 159.7v.3h-.3zM89.9 159.7v.3l.3-.3z"/>
<path d="M90.5 159.4v.7h-.3zM90.2 159.4v.7l.3-.7z"/>
<path d="M90.8 159.1v1h-.3zM90.5 159.1v1l.3-1z"/>
<path d="M91.1 158.8v1.3h-.3zM90.8 158.8v1.3l.3-1.3z"/>
<path d="M91.4 158.5v1.6h-.3zM91.1 158.5v1.6l.3-1.6z"/>
<path d="M91.7 158.2v1.8h-.3zM91.4 158.2v1.8l.3-1.8z"/>
<path d="M94.1 155.3v5l-.3-.3zM94.1 155.3l-.3 .4v4.3zM89.1 155.4l5-.1-.3 .4zM89.1 155.4l.3 .3h4.4zM89.1 155.4l.3 .3-.3 4.6zM89.4 155.7l-.3 4.6 .3-.3zM89.4 160l4.7 .3h-5zM89.4 160l4.7 .3-.3-.3z"/>
<path d="M151.4 176.6v.3l107.4-.3zM151.4 176.9l107.4-.3v.3z"/>
<path d="M151.4 167.9v.3l107.4-.3zM151.4 168.2l107.4-.3v.3z"/>
<path d="M151.3 168.1l.3 23.2v-23.2zM151.3 168.1l.3 23.2h-.3z"/>
<path d="M162.9 168.1l.3 23.3v-23.3zM162.9 168.1l.3 23.3h-.3z"/>
<path d="M174.5 168.1l.3 23.2v-23.2zM174.5 168.1l.3 23.2h-.3z"/>
<path d="M183.2 168.1l.3 23.2v-23.2zM183.2 168.1l.3 23.2h-.3z"/>
<path d="M189 168.1l.3 23.2v-23.2zM189 168.1l.3 23.2h-.3z"/>
<path d="M229.8 179.5v.3l29-.3zM229.8 179.8l29-.3v.3z"/>
<path d="M22.6 191.3v.2l7-.2zM22.6 191.5l7-.2v.2z"/>
<path d="M229.7 176.8v14.6h.2zM229.7 176.8h.2v14.6z"/>
<path d="M238.4 176.8v5.8h.3zM238.4 176.8h.3v5.8z"/>
<path d="M247.1 176.8v5.8h.3zM247.1 176.8h.3v5.8z"/>
<path d="M258.7 24.8v166.6h.3zM258.7 24.8h.3v166.6z"/>
</g>
<g font-size="3.7">
<text x="57.5" y="54.4">1-6</text>
<text x="192.6" y="64.6">1-1</text>
<text x="72.8" y="90.6">C</text>
<text x="192.4" y="95">1-2</text>
<text x="93.1" y="112.4">C-2</text>
<text x="102" y="112.4">C-3</text>
<text x="110.8" y="112.4">C-4</text>
<text x="192.4" y="114.2">1-3</text>
<text x="192.5" y="132.7">1-4</text>
<text x="96" y="153.8">C-5</text>
<text x="192.4" y="151.1">1-5</text>
<text x="68.3" y="161.8">C-1</text>
</g>
<text font-size="3.5" x="91.9" y="90.5">1</text>
<g font-size="3.1">
<text x="43" y="90.8">230В</text>
<text x="99.5" y="170.6">1 этаж</text>
<text x="42.5" y="187.7">Условные обозначения см. лист 2</text>
</g>
<g font-size="2.6">
<text x="56.3" y="60.1">4 шт</text>
<text x="70.5" y="60.1">2 шт</text>
<text x="85.1" y="60.1">4 шт</text>
<text x="191.4" y="70.2">3 шт</text>
<text x="205.5" y="70.2">3 шт</text>
<text x="220.1" y="70.2">4 шт</text>
<text x="68.9" y="78.1">КСПВ 4х0,5</text>
<text x="184.9" y="83.5">КСПВ 4х0,5</text>
<text x="57.5" y="87">1 шт</text>
<text x="81.1" y="86.5">1 шт</text>
<text x="99.1" y="86.5">1 шт</text>
<text x="119.1" y="85.3">КСПВ 4х0,5</text>
<text x="111.5" y="93.8">1 шт</text>
<text x="108.9" y="101.6">1 шт</text>
<text x="191.5" y="100.7">2 шт</text>
<text x="205.6" y="100.7">2 шт</text>
<text x="220.3" y="100.7">2 шт</text>
<text x="191.4" y="119.8">4 шт</text>
<text x="205.5" y="119.8">4 шт</text>
<text x="220.2" y="119.8">4 шт</text>
<text x="64.3" y="140.3">КСПВ 4х0,5</text>
<text x="191.5" y="138.4">2 шт</text>
<text x="205.6" y="138.4">2 шт</text>
<text x="220.3" y="138.4">2 шт</text>
<text x="56.3" y="159.5">1 шт</text>
<text x="94.8" y="159.4">1 шт</text>
<text x="108.9" y="159.4">1 шт</text>
<text x="123.6" y="159.4">1шт</text>
<text x="191.1" y="156.7">1 шт</text>
<text x="205.6" y="156.7">2 шт</text>
<text x="220.3" y="156.7">3 шт</text>
<text x="237.2" y="187.8">ИП Панин М.П.</text>
</g>
<text font-size="2.3" x="152.6" y="184.6">Разраб.</text>
<g font-size="2.1">
<text x="72.3" y="52.4">Охранные извещатели</text>
<text x="203.6" y="62.6">Охранные извещатели</text>
<text x="203.7" y="93.1">Охранные извещатели</text>
<text x="109.1" y="97.8">Извещатель</text>
<text x="106.4" y="105.6">Считыватель</text>
<text x="203.7" y="112.2">Охранные извещатели</text>
<text x="203.7" y="130.8">Охранные извещатели</text>
<text x="203.7" y="149.1">Охранные извещатели</text>
<text x="55.3" y="151.9">Охранные извещатели</text>
<text x="110.9" y="151.8">Охранные извещатели</text>
</g>
<g font-size="2">
<text x="20" y="141.2" transform="rotate(-90 20 141.2)">Cогласовано</text>
<text x="24.8" y="155.9" transform="rotate(-90 24.8 155.9)">Взаим. инв.№</text>
<text x="24.7" y="174.1" transform="rotate(-90 24.7 174.1)">Подпись и дата</text>
<text x="152.4" y="176.2">Изм.</text>
<text x="157.4" y="176">Кол.уч.</text>
<text x="164.1" y="176.1">Лист</text>
<text x="169.3" y="176.1">N док.</text>
<text x="175.3" y="176.2">Подпись</text>
<text x="183.7" y="176">Дата</text>
<text x="230.6" y="179">Стадия</text>
<text x="240.5" y="178.9">Лист</text>
<text x="249.6" y="178.9">Листов</text>
<text x="164.3" y="184.5">Панин М.П.</text>
<text x="232.8" y="182">РП</text>
<text x="242.4" y="182">3</text>
<text x="252" y="182">7</text>
<text x="24.7" y="190.2" transform="rotate(-90 24.7 190.2)">Инв. № подп.</text>
<text x="199.7" y="187.5">Структураная схема</text>
<text x="229.7" y="193.5">Формат А3</text>
</g>
<g font-size="1.5">
<text x="200.5" y="178.5">р.п. Умет, ул.Мира, д.19</text>
<text x="198.5" y="182.2">УФК по Тамбовской области</text>
<text x="199.3" y="180.4">Административное здание</text>
</g>
</svg>
